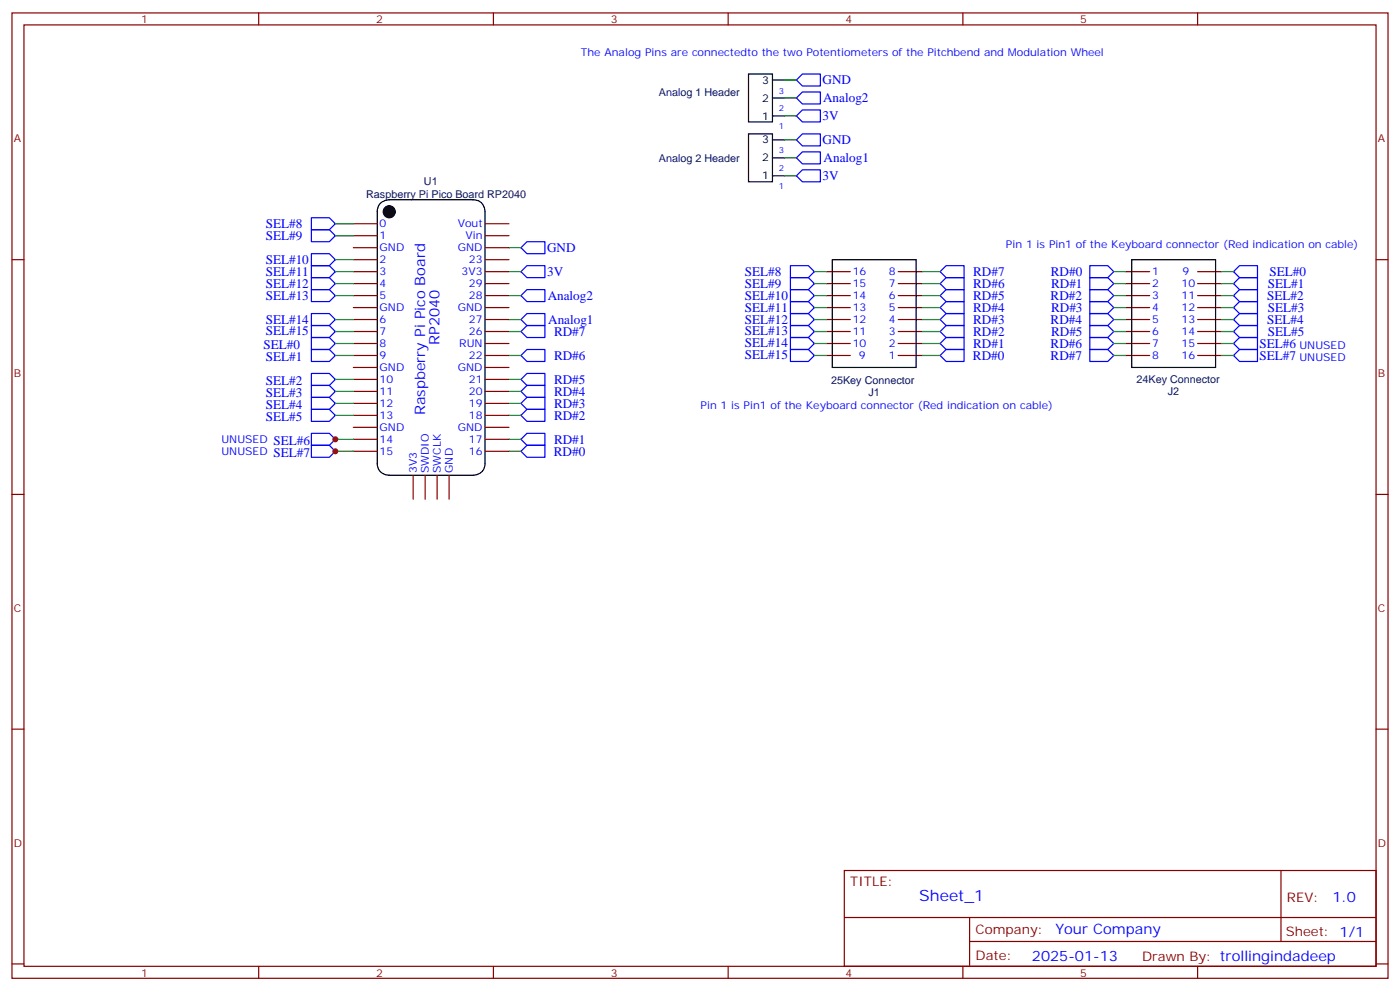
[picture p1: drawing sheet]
<svg xmlns="http://www.w3.org/2000/svg" width="412mm" height="292mm" viewBox="0 0 412 292" stroke-linecap="round" stroke-linejoin="round" font-family="sans-serif">
<g fill="none" stroke="#870000" stroke-width=".35">
<path d="M3.5 3.8h405.4v284.3h-405.4zM7.1 7.3h398.2v277.3h-398.2zM76.2 3.8v3.5M145.3 3.8v3.5M214.5 3.8v3.5M283.6 3.8v3.5M352.8 3.8v3.5M3.5 76.5h3.6M104.1 76.5h7M104.1 65.9h7M104.1 69.4h7M104.1 73h7"/>
<path d="M142.9 76.5h7M142.9 65.9h7M142.9 69.4h7M142.9 73h7M405.3 76.5h3.6M104.1 80h7M104.1 83.5h7M104.1 87.1h7M104.1 90.6h7M104.1 94.1h7M104.1 97.6h7M142.9 80h7"/>
<path d="M142.9 83.5h7M142.9 87.1h7M142.9 90.6h7M142.9 94.1h7M142.9 97.6h7M243.4 80h7.1M243.4 83.5h7.1M243.4 87.1h7.1M243.4 90.6h7.1M243.4 94.1h7.1M243.4 97.6h7.1M264.6 80h7"/>
<path d="M264.6 83.5h7M264.6 87.1h7M264.6 90.6h7M264.6 94.1h7M264.6 97.6h7M331.6 80h7.1M331.6 83.5h7.1M331.6 87.1h7.1M331.6 90.6h7.1M331.6 94.1h7.1M331.6 97.6h7.1M352.8 80h7"/>
<path d="M352.8 83.5h7M352.8 87.1h7M352.8 90.6h7M352.8 94.1h7M352.8 97.6h7M104.1 101.2h7M104.1 104.7h7M104.1 108.2h7M104.1 111.8h7M104.1 115.3h7M104.1 118.8h7M142.9 101.2h7"/>
<path d="M142.9 104.7h7M142.9 108.2h7M142.9 111.8h7M142.9 115.3h7M142.9 118.8h7M243.4 101.2h7.1M243.4 104.7h7.1M264.6 101.2h7M264.6 104.7h7M331.6 101.2h7.1M331.6 104.7h7.1M352.8 101.2h7"/>
<path d="M352.8 104.7h7M104.1 122.3h7M104.1 125.9h7M104.1 129.4h7M104.1 132.9h7M121.7 140v7M125.2 140v7M128.8 140v7M132.3 140v7M142.9 122.3h7M142.9 125.9h7M142.9 129.4h7"/>
<path d="M142.9 132.9h7M3.5 145.6h3.6M405.3 145.6h3.6M3.5 214.8h3.6M405.3 214.8h3.6M248.7 256.4h156.6v28.2h-156.6zM377.3 256.4v20.9M248.7 270.2h156.5M285.6 277.3h119.6M285.6 270.2v14.2M3.5 283.9h3.6M76.2 284.6v3.5"/>
<path d="M145.3 284.6v3.5M214.5 284.6v3.5M283.6 284.6v3.5M352.8 284.6v3.5M405.3 283.9h3.6"/>
</g>
<path d="M220.5 21.8h7v14.1h-7zM220.5 39.4h7v14.2h-7zM227.5 34.1h3.6M227.5 28.9h3.6M227.5 23.6h3.6M112.2 59.7l1.3-.7 1.2-.2h24.6a3.5 3.5 0 0 1 3.6 3.6v74.1a3.5 3.5 0 0 1-3.6 3.5h-24.6a3.5 3.5 0 0 1-3.6-3.5v-74.1l.2-1.2zM227.5 51.8h3.6M227.5 46.5h3.6M227.5 41.2h3.6M245.2 76.5h24.7v31.7h-24.7zM333.4 76.5h24.7v31.7h-24.7z" fill="none" stroke="#000" stroke-width=".35"/>
<circle cx="114.7" cy="62.4" r="1.76" fill="#000" stroke="#000" stroke-width=".35"/>
<g fill="none" stroke="#00f" stroke-width=".35">
<path d="M234.6 28.9l1.8-1.8h5.3v3.5h-5.3zM234.6 23.6l1.8-1.8h5.3v3.5h-5.3zM234.6 34.1l1.8-1.7h5.3v3.5h-5.3zM234.6 46.5l1.8-1.8h5.3v3.6h-5.3zM234.6 41.2l1.8-1.8h5.3v3.6h-5.3zM234.6 51.8l1.8-1.8h5.3v3.6h-5.3zM91.7 78.2h5.3l1.8 1.8-1.8 1.8h-5.3zM91.7 74.7h5.3l1.8 1.8-1.8 1.7h-5.3zM91.7 67.7h5.3l1.8 1.7-1.8 1.8h-5.3zM91.7 64.1h5.3l1.8 1.8-1.8 1.8h-5.3zM153.5 73l1.7-1.8h5.3v3.5h-5.3zM232.8 78.2h5.3l1.8 1.8-1.8 1.8h-5.3z"/>
<path d="M321 78.2h5.3l1.8 1.8-1.8 1.8h-5.3zM91.7 99.4h5.3l1.8 1.8-1.8 1.7h-5.3zM91.7 95.9h5.3l1.8 1.7-1.8 1.8h-5.3zM91.7 92.4h5.3l1.8 1.7-1.8 1.8h-5.3zM91.7 85.3h5.3l1.8 1.8-1.8 1.7h-5.3zM91.7 81.8h5.3l1.8 1.7-1.8 1.8h-5.3zM153.5 97.6l1.7-1.7h5.3v3.5h-5.3zM153.5 94.1l1.7-1.7h5.3v3.5h-5.3zM153.5 87.1l1.7-1.8h5.3v3.5h-5.3zM153.5 80l1.7-1.8h5.3v3.6h-5.3zM232.8 81.8h5.3l1.8 1.7-1.8 1.8h-5.3zM232.8 85.3h5.3l1.8 1.8-1.8 1.7h-5.3z"/>
<path d="M232.8 88.8h5.3l1.8 1.8-1.8 1.8h-5.3zM232.8 92.4h5.3l1.8 1.7-1.8 1.8h-5.3zM232.8 95.9h5.3l1.8 1.7-1.8 1.8h-5.3zM232.8 99.4h5.3l1.8 1.8-1.8 1.7h-5.3zM276.9 94.1l1.8-1.7h5.3v3.5h-5.3zM276.9 87.1l1.8-1.8h5.3v3.5h-5.3zM276.9 80l1.8-1.8h5.3v3.6h-5.3zM278.7 95.9h5.3v3.5h-5.3l-1.8-1.8zM278.7 88.8h5.3v3.6h-5.3l-1.8-1.8zM278.7 81.8h5.3v3.5h-5.3l-1.8-1.8zM321 99.4h5.3l1.8 1.8-1.8 1.7h-5.3zM321 95.9h5.3l1.8 1.7-1.8 1.8h-5.3z"/>
<path d="M321 92.4h5.3l1.8 1.7-1.8 1.8h-5.3zM321 88.8h5.3l1.8 1.8-1.8 1.8h-5.3zM321 85.3h5.3l1.8 1.8-1.8 1.7h-5.3zM321 81.8h5.3l1.8 1.7-1.8 1.8h-5.3zM363.4 80l1.7-1.8h5.3v3.6h-5.3zM363.4 87.1l1.7-1.8h5.3v3.5h-5.3zM363.4 94.1l1.7-1.7h5.3v3.5h-5.3zM365.1 81.8h5.3v3.5h-5.3l-1.7-1.8zM365.1 88.8h5.3v3.6h-5.3l-1.7-1.8zM365.1 95.9h5.3v3.5h-5.3l-1.7-1.8zM91.7 117.1h5.3l1.8 1.7-1.8 1.8h-5.3zM91.7 113.5h5.3l1.8 1.8-1.8 1.8h-5.3z"/>
<path d="M91.7 110h5.3l1.8 1.8-1.8 1.7h-5.3zM91.7 102.9h5.3l1.8 1.8-1.8 1.8h-5.3zM153.5 104.7l1.7-1.8h5.3v3.6h-5.3zM153.5 111.8l1.7-1.8h5.3v3.5h-5.3zM153.5 115.3l1.7-1.8h5.3v3.6h-5.3zM153.5 118.8l1.7-1.7h5.3v3.5h-5.3zM232.8 102.9h5.3l1.8 1.8-1.8 1.8h-5.3zM276.9 104.7l1.8-1.8h5.3v3.6h-5.3zM276.9 101.2l1.8-1.8h5.3v3.5h-5.3zM321 102.9h5.3l1.8 1.8-1.8 1.8h-5.3zM363.4 101.2l1.7-1.8h5.3v3.5h-5.3zM363.4 104.7l1.7-1.8h5.3v3.6h-5.3z"/>
<path d="M91.7 131.2h5.3l1.8 1.7-1.8 1.8h-5.3zM91.7 127.6h5.3l1.8 1.8-1.8 1.8h-5.3zM91.7 120.6h5.3l1.8 1.7-1.8 1.8h-5.3zM153.5 122.3l1.7-1.7h5.3v3.5h-5.3zM153.5 129.4l1.7-1.8h5.3v3.6h-5.3zM153.5 132.9l1.7-1.7h5.3v3.5h-5.3z"/>
</g>
<g fill="none" stroke="#008700" stroke-width=".35">
<path d="M231.1 23.6h3.5M231.1 28.9h3.5M231.1 34.1h3.5M231.1 41.2h3.5M231.1 46.5h3.5M231.1 51.8h3.5M98.8 65.9h5.3M98.8 69.4h5.3M98.8 76.5h5.3M149.9 73h3.6M98.8 80h5.3M98.8 83.5h5.3"/>
<path d="M98.8 87.1h5.3M98.8 94.1h5.3M98.8 97.6h5.3M149.9 80h3.6M149.9 87.1h3.6M149.9 94.1h3.6M149.9 97.6h3.6M239.9 80h3.5M239.9 83.5h3.5M239.9 87.1h3.5M239.9 94.1h3.5M239.9 97.6h3.5"/>
<path d="M239.9 90.6h3.5M271.6 80h5.3M271.6 83.5h5.3M271.6 87.1h5.3M271.6 94.1h5.3M271.6 97.6h5.3M271.6 90.6h5.3M328.1 80h3.5M328.1 83.5h3.5M328.1 87.1h3.5M328.1 94.1h3.5M328.1 97.6h3.5"/>
<path d="M328.1 90.6h3.5M359.8 80h3.6M359.8 83.5h3.6M359.8 87.1h3.6M359.8 94.1h3.6M359.8 97.6h3.6M359.8 90.6h3.6M98.8 101.2h5.3M98.8 104.7h5.3M98.8 111.8h5.3M98.8 115.3h5.3M98.8 118.8h5.3"/>
<path d="M149.9 104.7h3.6M149.9 111.8h3.6M149.9 115.3h3.6M149.9 118.8h3.6M239.9 101.2h3.5M239.9 104.7h3.5M271.6 101.2h5.3M271.6 104.7h5.3M328.1 101.2h3.5M328.1 104.7h3.5M359.8 101.2h3.6M359.8 104.7h3.6"/>
<path d="M98.8 128.9v.5h5.3M98.8 132.4v.5h5.3M98.8 122.3h5.3M149.9 122.3h3.6M149.9 129.4h3.6M149.9 132.9h3.6"/>
</g>
<g fill="#c00">
<circle cx="98.8" cy="132.9" r=".88"/>
<circle cx="98.8" cy="129.4" r=".88"/>
</g>
<text font-size="4.6" fill="#00f" x="270.8" y="265.4">Sheet_1</text>
<g font-size="4.2" fill="#00f">
<text x="129.5" y="101.5" transform="rotate(-90 129.5 101.5)">RP2040</text>
<text x="125.2" y="122.3" transform="rotate(-90 125.2 122.3)">Raspberry Pi Pico Board</text>
<text x="392.5" y="265.7">1.0</text>
<text x="310.9" y="275.2">Your Company</text>
<text x="304" y="283">2025-01-13</text>
</g>
<g font-size="3.9" fill="#00f">
<text x="242.3" y="24.9">GND</text>
<text x="242.3" y="35.5">3V</text>
<text x="242.5" y="30.2">Analog2</text>
<text x="242.3" y="42.5">GND</text>
<text x="242.6" y="47.8">Analog1</text>
<text x="242.3" y="53.1">3V</text>
<text x="78.3" y="70.6">SEL#9</text>
<text x="78.3" y="67.1">SEL#8</text>
<text x="78.3" y="77.6">SEL#10</text>
<text x="161.2" y="74.3">GND</text>
<text x="78.3" y="81.2">SEL#11</text>
<text x="161.2" y="81.3">3V</text>
<text x="219.4" y="81.2">SEL#8</text>
<text x="286.7" y="81.3">RD#7</text>
<text x="309.5" y="81.3">RD#0</text>
<text x="373.9" y="81.3">SEL#0</text>
<text x="78.3" y="88.2">SEL#13</text>
<text x="78.3" y="84.7">SEL#12</text>
<text x="161.3" y="88.4">Analog2</text>
<text x="219.4" y="84.7">SEL#9</text>
<text x="219.4" y="88.2">SEL#10</text>
<text x="286.7" y="88.3">RD#5</text>
<text x="286.7" y="84.8">RD#6</text>
<text x="309.5" y="88.3">RD#2</text>
<text x="309.6" y="84.8">RD#1</text>
<text x="373.3" y="88.4">SEL#2</text>
<text x="373.4" y="84.9">SEL#1</text>
<text x="78.3" y="95.3">SEL#14</text>
<text x="161.5" y="95.4">Analog1</text>
<text x="219.4" y="91.8">SEL#11</text>
<text x="219.4" y="95.3">SEL#12</text>
<text x="286.7" y="95.4">RD#3</text>
<text x="286.7" y="91.9">RD#4</text>
<text x="309.5" y="95.4">RD#4</text>
<text x="309.6" y="91.9">RD#3</text>
<text x="373.3" y="95.5">SEL#4</text>
<text x="373.4" y="92">SEL#3</text>
<text x="78.3" y="98.8">SEL#15</text>
<text x="163.2" y="98.9">RD#7</text>
<text x="219.4" y="98.8">SEL#13</text>
<text x="286.7" y="98.9">RD#2</text>
<text x="309.6" y="98.9">RD#5</text>
<text x="373.4" y="99">SEL#5</text>
<text x="77.6" y="102.7">SEL#0</text>
<text x="78.3" y="106.4">SEL#1</text>
<text x="163.2" y="106">RD#6</text>
<text x="219.4" y="102.3">SEL#14</text>
<text x="219.4" y="105.9">SEL#15</text>
<text x="286.6" y="106">RD#0</text>
<text x="286.7" y="102.4">RD#1</text>
<text x="309.5" y="106">RD#7</text>
<text x="309.5" y="102.4">RD#6</text>
<text x="371" y="102.5">SEL#6</text>
<text x="371" y="106">SEL#7</text>
<text x="78.3" y="113.4">SEL#2</text>
<text x="163.2" y="113">RD#5</text>
<text x="78.3" y="116.9">SEL#3</text>
<text x="163.2" y="116.5">RD#4</text>
<text x="78.3" y="124">SEL#5</text>
<text x="78.3" y="120.5">SEL#4</text>
<text x="163.2" y="120.1">RD#3</text>
<text x="163.2" y="123.6">RD#2</text>
<text x="80.6" y="131">SEL#6</text>
<text x="163.2" y="130.7">RD#1</text>
<text x="80.6" y="134.5">SEL#7</text>
<text x="163.1" y="134.2">RD#0</text>
</g>
<g font-size="3.9" fill="#800">
<text x="250.5" y="261">TITLE:</text>
<text x="379.1" y="265.7">REV:</text>
<text x="287.4" y="275.2">Company:</text>
<text x="378.7" y="275.8">Sheet: 1/1</text>
<text x="287.4" y="282.9">Date:</text>
<text x="336.4" y="282.9">Drawn By: trollingindadeep</text>
</g>
<g font-size="3.2" fill="#800">
<text x="41.6" y="6.8">1</text>
<text x="110.8" y="6.8">2</text>
<text x="179.9" y="6.8">3</text>
<text x="249.1" y="6.8">4</text>
<text x="318.2" y="6.8">5</text>
<text x="4.1" y="41.9">A</text>
<text x="405.9" y="41.9">A</text>
<text x="4.1" y="111.1">B</text>
<text x="405.9" y="111.1">B</text>
<text x="4.1" y="180.2">C</text>
<text x="405.9" y="180.2">C</text>
<text x="4.1" y="249.3">D</text>
<text x="405.9" y="249.3">D</text>
<text x="41.6" y="287.6">1</text>
<text x="110.8" y="287.6">2</text>
<text x="179.9" y="287.6">3</text>
<text x="249.1" y="287.6">4</text>
<text x="318.2" y="287.6">5</text>
</g>
<g font-size="3.2" fill="#00f">
<text x="171.1" y="16.5">The Analog Pins are connectedto the two Potentiometers of the Pitchbend and Modulation Wheel</text>
<text x="111.8" y="67">0</text>
<text x="111.8" y="70.5">1</text>
<text x="134.8" y="67">Vout</text>
<text x="137.1" y="70.5">Vin</text>
<text x="111.8" y="74">GND</text>
<text x="111.8" y="77.5">2</text>
<text x="134.9" y="74">GND</text>
<text x="138.1" y="77.5">23</text>
<text x="296.3" y="73">Pin 1 is Pin1 of the Keyboard connector (Red indication on cable)</text>
<text x="111.8" y="81.1">3</text>
<text x="136" y="81.1">3V3</text>
<text x="251.2" y="81.1">16</text>
<text x="261.9" y="81.1">8</text>
<text x="339.4" y="81.1">1</text>
<text x="348.3" y="81.1">9</text>
<text x="111.8" y="84.6">4</text>
<text x="111.8" y="88.1">5</text>
<text x="138.1" y="84.6">29</text>
<text x="138.1" y="88.1">28</text>
<text x="251.2" y="88.1">14</text>
<text x="251.2" y="84.6">15</text>
<text x="261.9" y="88.1">6</text>
<text x="261.9" y="84.6">7</text>
<text x="339.4" y="84.6">2</text>
<text x="339.4" y="88.1">3</text>
<text x="348" y="84.6">10</text>
<text x="348" y="88.1">11</text>
<text x="111.8" y="91.7">GND</text>
<text x="111.8" y="95.2">6</text>
<text x="134.9" y="91.7">GND</text>
<text x="138.1" y="95.2">27</text>
<text x="251.2" y="95.2">12</text>
<text x="251.2" y="91.7">13</text>
<text x="261.9" y="95.2">4</text>
<text x="261.9" y="91.7">5</text>
<text x="339.4" y="91.7">4</text>
<text x="339.4" y="95.2">5</text>
<text x="348" y="91.7">12</text>
<text x="348" y="95.2">13</text>
<text x="111.8" y="98.7">7</text>
<text x="138.1" y="98.7">26</text>
<text x="251.2" y="98.7">11</text>
<text x="261.9" y="98.7">3</text>
<text x="339.4" y="98.7">6</text>
<text x="348" y="98.7">14</text>
<text x="111.8" y="102.2">8</text>
<text x="111.8" y="105.8">9</text>
<text x="135.3" y="102.2">RUN</text>
<text x="138.1" y="105.8">22</text>
<text x="251.2" y="102.2">10</text>
<text x="252.9" y="105.8">9</text>
<text x="261.9" y="105.8">1</text>
<text x="261.9" y="102.2">2</text>
<text x="339.4" y="102.2">7</text>
<text x="339.4" y="105.8">8</text>
<text x="348" y="102.2">15</text>
<text x="348" y="105.8">16</text>
<text x="382.8" y="102.9">UNUSED</text>
<text x="382.8" y="106.5">UNUSED</text>
<text x="111.8" y="109.3">GND</text>
<text x="111.8" y="112.8">10</text>
<text x="134.9" y="109.3">GND</text>
<text x="138.1" y="112.8">21</text>
<text x="111.8" y="116.3">11</text>
<text x="111.8" y="119.9">12</text>
<text x="138.1" y="116.3">20</text>
<text x="138.1" y="119.9">19</text>
<text x="111.8" y="123.4">13</text>
<text x="138.1" y="123.4">18</text>
<text x="206.4" y="120.6">Pin 1 is Pin1 of the Keyboard connector (Red indication on cable)</text>
<text x="65.2" y="130.6">UNUSED</text>
<text x="111.8" y="126.9">GND</text>
<text x="111.8" y="130.5">14</text>
<text x="134.9" y="126.9">GND</text>
<text x="138.1" y="130.5">17</text>
<text x="65.2" y="134.1">UNUSED</text>
<text x="111.8" y="134">15</text>
<text x="138.1" y="134">16</text>
<text x="122.8" y="139.3" transform="rotate(-90 122.8 139.3)">3V3</text>
<text x="126.3" y="139.3" transform="rotate(-90 126.3 139.3)">SWDIO</text>
<text x="129.8" y="139.3" transform="rotate(-90 129.8 139.3)">SWCLK</text>
<text x="133.3" y="139.3" transform="rotate(-90 133.3 139.3)">GND</text>
</g>
<g font-size="3.2" fill="#000080">
<text x="194.1" y="28.2">Analog 1 Header</text>
<text x="194.1" y="47.6">Analog 2 Header</text>
<text x="107.9" y="58.2">Raspberry Pi Pico Board RP2040</text>
<text x="124.9" y="54.6">U1</text>
<text x="244.8" y="113.2">25Key Connector</text>
<text x="334.8" y="112.8">24Key Connector</text>
<text x="255.8" y="116.7">J1</text>
<text x="344" y="116.3">J2</text>
</g>
<g font-size="3.2">
<text x="224.5" y="29.9">2</text>
<text x="224.5" y="24.6">3</text>
<text x="224.5" y="35.2">1</text>
<text x="224.5" y="47.6">2</text>
<text x="224.5" y="42.3">3</text>
<text x="224.5" y="52.8">1</text>
</g>
<g font-size="2.5" fill="#00f">
<text x="229.4" y="27.5">3</text>
<text x="229.4" y="32.8">2</text>
<text x="229.4" y="38.1">1</text>
<text x="229.4" y="45.2">3</text>
<text x="229.4" y="50.5">2</text>
<text x="229.4" y="55.8">1</text>
</g>
</svg>
